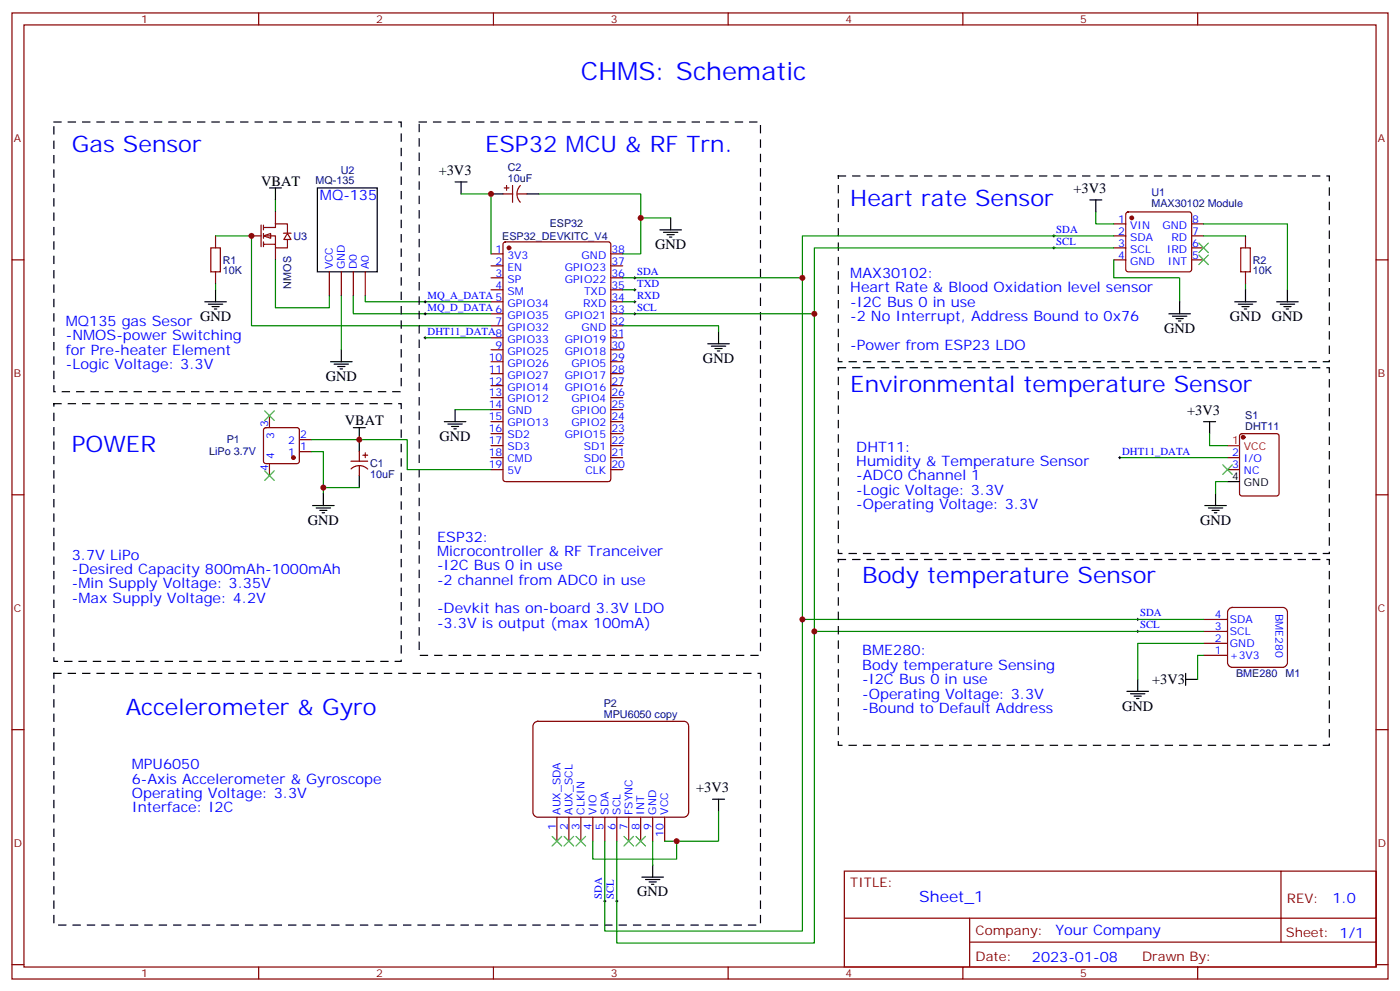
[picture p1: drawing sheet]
<svg xmlns="http://www.w3.org/2000/svg" width="412mm" height="292mm" viewBox="0 0 412 292" stroke-linecap="round" stroke-linejoin="round" font-family="sans-serif">
<g fill="none" stroke="#870000" stroke-width=".35">
<path d="M3.5 3.8h405.4v284.3h-405.4zM7.1 7.3h398.2v277.3h-398.2zM76.2 3.8v3.5M145.3 3.8v3.5M214.5 3.8v3.5M283.6 3.8v3.5M352.8 3.8v3.5M3.5 76.5h3.6M63.5 69.4v3.6M144.6 74.7h3.6M144.6 78.2h3.6M148.4 71.4l.5-.2h30.3l.7 .4v69.4l-.4 .7h-30.6l-.7-.4v-69.4z"/>
<path d="M179.9 74.7h3.5M179.9 78.2h3.5M405.3 76.5h3.6M63.5 80v3.5M97 80v7.1M100.5 80v7.1M104.1 80v7.1M107.6 80v7.1M144.6 81.8h3.6M144.6 85.3h3.6M144.6 88.8h3.6M144.6 92.4h3.6"/>
<path d="M144.6 95.9h3.6M144.6 99.4h3.6M179.9 81.8h3.5M179.9 85.3h3.5M179.9 88.8h3.5M179.9 92.4h3.5M179.9 95.9h3.5M179.9 99.4h3.5M144.6 102.9h3.6M144.6 106.5h3.6M144.6 110h3.6M144.6 113.5h3.6"/>
<path d="M144.6 117.1h3.6M179.9 102.9h3.5M179.9 106.5h3.5M179.9 110h3.5M179.9 113.5h3.5M179.9 117.1h3.5M77.8 126.1l.5-.2h9.2l.5 .2 .2 .5v9.1l-.2 .5-.5 .3h-9.2l-.5-.3-.2-.5v-9.1zM79.4 122.3v3.6M79.4 136.5v3.5M88.2 129.4h3.5M88.2 132.9h3.5M103.4 135.7h4.9"/>
<path d="M103.4 138a3.5 3.5 0 0 1 4.9 .1M105.8 132.9v2.8M105.8 137.2v2.8M106.9 134h1.4M107.6 133.3v1.4M144.6 120.6h3.6M144.6 124.1h3.6M144.6 127.6h3.6M144.6 131.2h3.6M144.6 134.7h3.6M144.6 138.2h3.6M179.9 120.6h3.5"/>
<path d="M179.9 124.1h3.5M179.9 127.6h3.5M179.9 131.2h3.5M179.9 134.7h3.5M179.9 138.2h3.5M3.5 145.6h3.6M405.3 145.6h3.6M3.5 214.8h3.6M405.3 214.8h3.6M248.7 256.4h156.6v28.2h-156.6zM377.3 256.4v20.9M248.7 270.2h156.5"/>
<path d="M285.6 277.3h119.6M285.6 270.2v14.2M3.5 283.9h3.6M76.2 284.6v3.5M145.3 284.6v3.5M214.5 284.6v3.5M283.6 284.6v3.5M352.8 284.6v3.5M405.3 283.9h3.6"/>
</g>
<g fill="#870000" stroke="#870000" stroke-width=".35">
<circle cx="86.4" cy="134.7" r=".53"/>
<circle cx="149.9" cy="73" r=".53"/>
</g>
<path d="M78 120.9l2.8 2.9M78 138.6l2.8 2.8M80.8 120.9l-2.8 2.9M80.8 138.6l-2.8 2.8" fill="none" stroke="#3c3" stroke-width=".35"/>
<path d="M81.1 58.8v3.6M197.6 64.1h-8.9v10.6h-5.3M91.7 132.9h3.5v12.4M95.2 143.5h10.6" fill="none" stroke="#008700" stroke-width=".35"/>
<g fill="none" stroke="#000" stroke-width=".35">
<path d="M79.4 55.3h3.5M81.1 55.3v3.5M93.5 55.3h17.6v24.7h-17.6zM194.4 67.7h6.3M195.4 68.4h4.3M196.5 69.1h2.1M197.2 69.8h.7M197.6 64.1v3.6M104.1 125.9h3.5M105.8 125.9v7M105.8 140v3.5M92.1 148.8h6.3"/>
<path d="M93.1 149.5h4.3M94.2 150.2h2.1M94.9 150.9h.7M95.2 145.3v3.5"/>
</g>
<path d="M62.1 73h2.8v7h-2.8z" fill="none" stroke="#a10000" stroke-width=".35"/>
<path d="M77.6 69.4l2.1-.7v1.4z" fill="#fff" stroke="#870000" stroke-width=".35"/>
<path d="M74.1 69.4h2.8M76.9 66.3v6.3M77.6 67h3.5v-1.1h3.6v2.8M77.6 69.4h3.5v3.6h3.6v-2.5M77.6 71.9h3.5M77.6 66.3v1.4M77.6 68.7v1.4M77.6 71.2v1.4M81.1 62.4v3.5M81.1 73v3.5M83.5 68.6h2.2M84.7 68.7l1 1.8h-2.1z" fill="none" stroke="#870000" stroke-width=".35"/>
<path d="M63.5 69.4h10.6v26.5h70.5M81.1 76.5v14.1h15.9v-3.5M63.5 83.5v1.8M100.5 87.1v15.8M104.1 87.1v5.3h40.5M107.6 87.1v1.7h37" fill="none" stroke="#008700" stroke-width=".35"/>
<path d="M60.3 88.8h6.4M61.4 89.5h4.2M62.4 90.2h2.2M63.1 90.9h.8M63.5 85.3v3.5M97.4 106.5h6.3M98.4 107.2h4.3M99.5 107.9h2.1M100.2 108.6h.7M100.5 102.9v3.6" fill="none" stroke="#000" stroke-width=".35"/>
<path d="M157.3 212.9l1.1-.6h43a1.41 1.41 0 0 1 1.4 1.4v25.4a1.51 1.51 0 0 1-1.4 1.4h-43a1.51 1.51 0 0 1-1.4-1.4v-25.4z" fill="#fff" stroke="#800000" stroke-width=".35"/>
<g fill="none" stroke="#870000" stroke-width=".35">
<path d="M328.1 65.9h3.5M328.1 69.4h3.5M328.1 73h3.5M328.1 76.5h3.5M331.8 62.6l.5-.2h18l.5 .2 .2 .5v16.2l-.2 .5-.5 .2h-18l-.5-.2-.2-.5v-16.2zM351 65.9h3.5M351 69.4h3.5M351 73h3.5M351 76.5h3.5M366.9 69.4v3.6M366.9 80v3.5M361.6 134.7h3.5"/>
<path d="M361.6 138.2h3.5M365.4 127.8l.4-.2h10.3l.6 .5 .1 17.2-.5 .6-10.5 .1-.6-.5-.1-17.2zM164 240.5v7.1M167.6 240.5v7.1M171.1 240.5v7.1M174.6 240.5v7.1M178.2 240.5v7.1M181.7 240.5v7.1M185.2 240.5v7.1M188.7 240.5v7.1M192.3 240.5v7.1M195.8 240.5v7.1"/>
</g>
<g fill="none" stroke="#3c3" stroke-width=".35">
<path d="M353.1 71.5l2.9 2.9M353.1 75.1l2.9 2.8M356 71.5l-2.9 2.9M356 75.1l-2.9 2.8M360.2 136.8l2.8 2.8M363 136.8l-2.8 2.8M162.6 246.2l2.9 2.8M165.5 246.2l-2.9 2.8M166.2 246.2l2.8 2.8M169 246.2l-2.8 2.8M169.7 246.2l2.8 2.8M172.5 246.2l-2.8 2.8"/>
<path d="M183.8 246.2l2.8 2.8M186.6 246.2l-2.8 2.8M187.3 246.2l2.8 2.8M190.1 246.2l-2.8 2.8"/>
</g>
<g fill="none" stroke="#000" stroke-width=".35">
<path d="M134.1 53.6h3.5M135.8 53.6v3.5M321 58.8h3.6M322.8 58.8v3.6M211.7 97.6v3.6M344.3 92.4h6.4M345.4 93.1h4.2M346.4 93.8h2.1M347.1 94.5h.7M347.5 88.8v3.6M363.7 88.8h6.4M364.8 89.5h4.2"/>
<path d="M365.8 90.2h2.1M366.5 90.9h.7M366.9 85.3v3.5M376.1 88.8h6.3M377.1 89.5h4.3M378.2 90.2h2.1M378.9 90.9h.7M379.2 85.3v3.5M208.5 101.2h6.3M209.5 101.9h4.3M210.6 102.6h2.1M211.3 103.3h.7"/>
<path d="M130.9 124.1h6.3M131.9 124.8h4.3M133 125.5h2.1M133.7 126.2h.7M134.1 120.6v3.5M354.5 124.1h3.6M356.3 124.1v3.5M354.9 148.8h6.3M356 149.5h4.2M357 150.2h2.1M357.7 150.9h.7M358.1 145.3v3.5"/>
<path d="M361.6 141.7h3.5M209.9 235.2h3.5M211.7 235.2v3.6M189.1 258.2h6.3M190.1 258.9h4.3M191.2 259.6h2.1M192.3 254.6v3.6M191.9 260.3h.7"/>
</g>
<g fill="none" stroke="#008700" stroke-width=".35">
<path d="M135.8 57.1h8.8v17.6M322.8 62.4v3.5h5.3M328.1 76.5v5.3h19.4v7M354.5 65.9h24.7v19.4M354.5 69.4h12.4M125.2 99.4h19.4M183.4 95.9h28.3v1.7M183.4 85.3h3.6M183.4 88.8h3.6M366.9 83.5v1.8M134.1 120.6h10.5M329.8 134.7h31.8"/>
<path d="M356.3 127.6v3.6h5.3M361.6 141.7h-3.5v3.6M192.3 247.6v7"/>
</g>
<g fill="none" stroke="#000" stroke-width=".29">
<path d="M310.1 69.4h.7M310.1 73h.7M310.4 69.1v.7M310.4 72.6v.7M124.9 88.8h.7M124.9 99.4h.7M124.9 92.4h.7M125.2 88.5v.7M125.2 92v.7M125.2 99.1v.7M186.6 85.3h.7M186.6 88.8h.7"/>
<path d="M187 84.9v.8M187 88.5v.7M329.5 134.7h.7M329.8 134.3v.7M177.8 265.2h.7M178.2 264.9v.7M181.3 265.2h.7M181.7 264.9v.7"/>
</g>
<g fill="#870000" stroke="#870000" stroke-width=".35">
<circle cx="333.4" cy="64.1" r=".53"/>
<circle cx="366.2" cy="128.7" r=".53"/>
</g>
<path d="M365.5 73h2.8v7h-2.8z" fill="none" stroke="#a10000" stroke-width=".35"/>
<path d="M361.6 131.2h3.5" fill="none" stroke="#f00" stroke-width=".35"/>
<path d="M361.9 179.4l1.1-.6h14.8a1.41 1.41 0 0 1 1.4 1.4v14.8a1.51 1.51 0 0 1-1.4 1.4h-14.8a1.51 1.51 0 0 1-1.4-1.4v-14.8z" fill="#fff" stroke="#800000" stroke-width=".35"/>
<path d="M148.2 57.1h2.8M148.5 55.3h1.4M149.2 54.6v1.4M151 54.6v4.9M152.4 57.1h2.8M153.3 54.6a3.5 3.5 0 0 0 0 4.9M354.5 192.9h7.1M354.5 189.4h7.1M354.5 185.8h7.1M354.5 182.3h7.1" fill="none" stroke="#870000" stroke-width=".35"/>
<path d="M186.6 92.4h.7M186.6 81.8h.7M187 81.4v.7M187 92v.7M334.8 185.8h.7M334.8 182.3h.7M335.1 182v.7M335.1 185.5v.7" fill="none" stroke="#000" stroke-width=".29"/>
<path d="M158.7 57.1h30v7M328.1 73h-88.2v19.4h-56.5M328.1 69.4h-91.7v12.4h-53M236.4 81.8v192.2h-58.2v-26.4M239.9 92.4v185.2h-58.2v-30M91.7 129.4h28.2v8.8h24.7M236.4 182.3h118.1M239.9 185.8h114.6M354.5 192.9h-1.7v7.1M354.5 189.4h-19.4v10.6M211.7 238.8v8.8h-15.9M174.6 247.6v5.3h24.7v-5.3" fill="none" stroke="#008700" stroke-width=".35"/>
<path d="M144.6 57.1h3.6M155.2 57.1h3.5M335.1 200v3.5M349.2 200h3.6M349.2 198.2v3.5M332 203.5h6.3M333 204.2h4.3M334.1 204.9h2.1M334.8 205.6h.7" fill="none" stroke="#000" stroke-width=".35"/>
<path d="M15.9 35.9h102.3v79.4h-102.3zM123.5 35.9h100.5v157h-100.5zM246.9 51.8h144.7v54.7h-144.7zM15.9 118.8h102.3v75.9h-102.3zM246.9 108.2h144.7v54.7h-144.7zM246.9 164.7h144.7v54.7h-144.7zM15.9 198.2h208.1v74.1h-208.1z" fill="none" stroke="#000" stroke-width=".35" stroke-dasharray="2.1 2.1"/>
<g fill="#c00">
<circle cx="95.3" cy="143.5" r=".88"/>
<circle cx="74.1" cy="69.4" r=".88"/>
<circle cx="144.6" cy="57.1" r=".88"/>
<circle cx="188.7" cy="64.1" r=".88"/>
<circle cx="199.3" cy="247.6" r=".88"/>
<circle cx="236.4" cy="81.8" r=".88"/>
<circle cx="239.9" cy="92.4" r=".88"/>
<circle cx="236.4" cy="182.3" r=".88"/>
<circle cx="239.9" cy="185.8" r=".88"/>
<circle cx="105.8" cy="129.4" r=".88"/>
</g>
<text font-size="7.4" fill="#00f" x="171.1" y="23.6">CHMS: Schematic</text>
<g font-size="6.7" fill="#00f">
<text x="21.2" y="44.7">Gas Sensor</text>
<text x="142.9" y="44.7">ESP32 MCU &amp; RF Trn.</text>
<text x="250.5" y="60.6">Heart rate Sensor</text>
<text x="250.5" y="115.3">Environmental temperature Sensor</text>
<text x="21.2" y="132.9">POWER</text>
<text x="254" y="171.7">Body temperature Sensor</text>
<text x="37" y="210.5">Accelerometer &amp; Gyro</text>
</g>
<text font-size="4.6" fill="#00f" x="270.8" y="265.4">Sheet_1</text>
<g font-size="4.2">
<text x="129.2" y="51.5">+3V3</text>
<text x="76.9" y="54.6">VBAT</text>
<text x="316.2" y="56.7">+3V3</text>
<text x="193" y="73.3">GND</text>
<text x="58.9" y="94.5">GND</text>
<text x="362.3" y="94.5">GND</text>
<text x="374.6" y="94.5">GND</text>
<text x="342.9" y="98">GND</text>
<text x="207.1" y="106.8">GND</text>
<text x="96" y="112.1">GND</text>
<text x="101.6" y="125.2">VBAT</text>
<text x="349.7" y="122">+3V3</text>
<text x="129.5" y="129.8">GND</text>
<text x="90.7" y="154.4">GND</text>
<text x="353.5" y="154.4">GND</text>
<text x="339.4" y="201.4">+3V3</text>
<text x="330.6" y="209.1">GND</text>
<text x="205.1" y="233.1">+3V3</text>
<text x="187.7" y="263.8">GND</text>
</g>
<g font-size="4.2" fill="#00f">
<text x="94.2" y="58.8">MQ-135</text>
<text x="250.5" y="81.8">MAX30102:</text>
<text x="250.5" y="86">Heart Rate &amp; Blood Oxidation level sensor</text>
<text x="19.4" y="95.9">MQ135 gas Sesor</text>
<text x="250.5" y="90.2">-I2C Bus 0 in use</text>
<text x="250.5" y="94.5">-2 No Interrupt, Address Bound to 0x76</text>
<text x="19.4" y="100.1">-NMOS-power Switching</text>
<text x="19.4" y="104.4">for Pre-heater Element</text>
<text x="250.5" y="102.9">-Power from ESP23 LDO</text>
<text x="19.4" y="108.6">-Logic Voltage: 3.3V</text>
<text x="252.2" y="132.9">DHT11:</text>
<text x="252.2" y="137.2">Humidity &amp; Temperature Sensor</text>
<text x="252.2" y="141.4">-ADC0 Channel 1</text>
<text x="252.2" y="145.6">-Logic Voltage: 3.3V</text>
<text x="252.2" y="149.9">-Operating Voltage: 3.3V</text>
<text x="128.8" y="159.4">ESP32:</text>
<text x="21.2" y="164.7">3.7V LiPo</text>
<text x="128.8" y="163.6">Microcontroller &amp; RF Tranceiver</text>
<text x="128.8" y="167.9">-I2C Bus 0 in use</text>
<text x="21.2" y="168.9">-Desired Capacity 800mAh-1000mAh</text>
<text x="21.2" y="173.1">-Min Supply Voltage: 3.35V</text>
<text x="128.8" y="172.1">-2 channel from ADC0 in use</text>
<text x="21.2" y="177.4">-Max Supply Voltage: 4.2V</text>
<text x="128.8" y="180.6">-Devkit has on-board 3.3V LDO</text>
<text x="128.8" y="184.8">-3.3V is output (max 100mA)</text>
<text x="254" y="192.9">BME280:</text>
<text x="254" y="197.1">Body temperature Sensing</text>
<text x="254" y="201.4">-I2C Bus 0 in use</text>
<text x="254" y="205.6">-Operating Voltage: 3.3V</text>
<text x="254" y="209.8">-Bound to Default Address</text>
<text x="38.8" y="226.4">MPU6050</text>
<text x="38.8" y="230.6">6-Axis Accelerometer &amp; Gyroscope</text>
<text x="38.8" y="234.9">Operating Voltage: 3.3V</text>
<text x="38.8" y="239.1">Interface: I2C</text>
<text x="392.5" y="265.7">1.0</text>
<text x="310.9" y="275.2">Your Company</text>
<text x="304" y="283">2023-01-08</text>
</g>
<g font-size="3.9" fill="#800">
<text x="250.5" y="261">TITLE:</text>
<text x="379.1" y="265.7">REV:</text>
<text x="287.4" y="275.2">Company:</text>
<text x="378.7" y="275.8">Sheet: 1/1</text>
<text x="287.4" y="282.9">Date:</text>
<text x="336.4" y="282.9">Drawn By:</text>
</g>
<g font-size="3.2" fill="#800">
<text x="41.6" y="6.8">1</text>
<text x="110.8" y="6.8">2</text>
<text x="179.9" y="6.8">3</text>
<text x="249.1" y="6.8">4</text>
<text x="318.2" y="6.8">5</text>
<text x="4.1" y="41.9">A</text>
<text x="405.9" y="41.9">A</text>
<text x="4.1" y="111.1">B</text>
<text x="405.9" y="111.1">B</text>
<text x="4.1" y="180.2">C</text>
<text x="405.9" y="180.2">C</text>
<text x="4.1" y="249.3">D</text>
<text x="405.9" y="249.3">D</text>
<text x="41.6" y="287.6">1</text>
<text x="110.8" y="287.6">2</text>
<text x="179.9" y="287.6">3</text>
<text x="249.1" y="287.6">4</text>
<text x="318.2" y="287.6">5</text>
</g>
<g font-size="3.2" fill="#000080">
<text x="100.4" y="51.1">U2</text>
<text x="149.6" y="53.5">10uF</text>
<text x="149.6" y="50.3">C2</text>
<text x="92.9" y="54.3">MQ-135</text>
<text x="339.2" y="57.8">U1</text>
<text x="339.2" y="61">MAX30102 Module</text>
<text x="86.5" y="70.6">U3</text>
<text x="147.9" y="70.5">ESP32_DEVKITC_V4</text>
<text x="161.9" y="66.9">ESP32</text>
<text x="65.6" y="77.7">R1</text>
<text x="369" y="77.7">R2</text>
<text x="65.6" y="80.8">10K</text>
<text x="369" y="80.8">10K</text>
<text x="85.8" y="84.9" transform="rotate(-90 85.8 84.9)">NMOS</text>
<text x="366.8" y="123.3">S1</text>
<text x="66.8" y="130.5">P1</text>
<text x="366.8" y="126.5">DHT11</text>
<text x="61.6" y="134">LiPo 3.7V</text>
<text x="109" y="137.6">C1</text>
<text x="109" y="140.8">10uF</text>
<text x="364.1" y="199.4">BME280</text>
<text x="378.7" y="199.4">M1</text>
<text x="177.8" y="208.1">P2</text>
<text x="177.8" y="211.2">MPU6050 copy</text>
</g>
<g font-size="3.2" fill="#00f">
<text x="329.4" y="65.5">1</text>
<text x="351.2" y="65.5">8</text>
<text x="311.1" y="68.5">SDA</text>
<text x="329.4" y="69.1">2</text>
<text x="332.9" y="67.3">VIN</text>
<text x="332.9" y="70.8">SDA</text>
<text x="342.4" y="67.3">GND</text>
<text x="345.1" y="70.8">RD</text>
<text x="351.2" y="69.1">7</text>
<text x="146" y="77.9">2</text>
<text x="146" y="74.4">1</text>
<text x="149.5" y="76.1">3V3</text>
<text x="171.3" y="76.1">GND</text>
<text x="180.1" y="74.4">38</text>
<text x="180.1" y="77.9">37</text>
<text x="311.1" y="72.1">SCL</text>
<text x="329.4" y="72.6">3</text>
<text x="329.4" y="76.1">4</text>
<text x="332.9" y="74.4">SCL</text>
<text x="332.9" y="77.9">GND</text>
<text x="343.7" y="74.4">IRD</text>
<text x="344" y="77.9">INT</text>
<text x="351.2" y="76.1">5</text>
<text x="351.2" y="72.6">6</text>
<text x="98.1" y="79.3" transform="rotate(-90 98.1 79.3)">VCC</text>
<text x="101.6" y="79.3" transform="rotate(-90 101.6 79.3)">GND</text>
<text x="105.1" y="79.3" transform="rotate(-90 105.1 79.3)">D0</text>
<text x="108.7" y="79.3" transform="rotate(-90 108.7 79.3)">A0</text>
<text x="146" y="81.4">3</text>
<text x="149.5" y="83.2">SP</text>
<text x="149.5" y="79.7">EN</text>
<text x="166.4" y="79.7">GPIO23</text>
<text x="166.4" y="83.2">GPIO22</text>
<text x="180.1" y="81.4">36</text>
<text x="187.7" y="80.9">SDA</text>
<text x="125.9" y="87.9">MQ_A_DATA 5</text>
<text x="146" y="84.9">4</text>
<text x="149.5" y="86.7">SM</text>
<text x="172" y="86.7">TXD</text>
<text x="180.1" y="84.9">35</text>
<text x="180.1" y="88.5">34</text>
<text x="187.7" y="84.4">TXD</text>
<text x="187.7" y="87.9">RXD</text>
<text x="125.9" y="91.5">MQ_D_DATA 6</text>
<text x="146" y="95.5">7</text>
<text x="149.5" y="93.8">GPIO35</text>
<text x="149.5" y="90.2">GPIO34</text>
<text x="166.4" y="93.8">GPIO21</text>
<text x="171.8" y="90.2">RXD</text>
<text x="180.1" y="92">33</text>
<text x="180.1" y="95.5">32</text>
<text x="187.7" y="91.5">SCL</text>
<text x="126" y="98.5">DHT11_DATA8</text>
<text x="149.5" y="100.8">GPIO33</text>
<text x="149.5" y="97.3">GPIO32</text>
<text x="166.4" y="100.8">GPIO19</text>
<text x="171.3" y="97.3">GND</text>
<text x="180.1" y="99.1">31</text>
<text x="144" y="106.1">10</text>
<text x="146" y="102.6">9</text>
<text x="149.5" y="107.9">GPIO26</text>
<text x="149.5" y="104.4">GPIO25</text>
<text x="166.4" y="104.4">GPIO18</text>
<text x="168.4" y="107.9">GPIO5</text>
<text x="180.1" y="102.6">30</text>
<text x="180.1" y="106.1">29</text>
<text x="144" y="113.2">12</text>
<text x="144" y="109.6">11</text>
<text x="149.5" y="111.4">GPIO27</text>
<text x="166.4" y="111.4">GPIO17</text>
<text x="180.1" y="109.6">28</text>
<text x="180.1" y="113.2">27</text>
<text x="144" y="116.7">13</text>
<text x="149.5" y="118.5">GPIO12</text>
<text x="149.5" y="114.9">GPIO14</text>
<text x="166.4" y="114.9">GPIO16</text>
<text x="168.4" y="118.5">GPIO4</text>
<text x="180.1" y="116.7">26</text>
<text x="79" y="125.7" transform="rotate(-90 79 125.7)">3</text>
<text x="144" y="123.8">15</text>
<text x="144" y="120.2">14</text>
<text x="149.5" y="125.5">GPIO13</text>
<text x="149.5" y="122">GND</text>
<text x="168.4" y="122">GPIO0</text>
<text x="168.4" y="125.5">GPIO2</text>
<text x="180.1" y="120.2">25</text>
<text x="180.1" y="123.8">24</text>
<text x="80.8" y="129.2" transform="rotate(-90 80.8 129.2)">3</text>
<text x="84.9" y="130.8">2</text>
<text x="88.4" y="129">2</text>
<text x="144" y="130.8">17</text>
<text x="144" y="127.3">16</text>
<text x="149.5" y="129">SD2</text>
<text x="166.4" y="129">GPIO15</text>
<text x="180.1" y="127.3">23</text>
<text x="180.1" y="130.8">22</text>
<text x="80.8" y="135.1" transform="rotate(-90 80.8 135.1)">4</text>
<text x="84.9" y="134.3">1</text>
<text x="88.4" y="132.6">1</text>
<text x="144" y="137.9">19</text>
<text x="144" y="134.3">18</text>
<text x="149.5" y="136.1">CMD</text>
<text x="149.5" y="132.6">SD3</text>
<text x="172" y="132.6">SD1</text>
<text x="172" y="136.1">SD0</text>
<text x="180.1" y="134.3">21</text>
<text x="180.1" y="137.9">20</text>
<text x="330.6" y="133.8">DHT11_DATA</text>
<text x="362.9" y="134.3">2</text>
<text x="362.9" y="137.9">3</text>
<text x="366.4" y="136.1">I/O</text>
<text x="79" y="138.6" transform="rotate(-90 79 138.6)">4</text>
<text x="149.5" y="139.6">5V</text>
<text x="172.4" y="139.6">CLK</text>
<text x="366.4" y="139.6">NC</text>
<text x="335.8" y="185">SCL</text>
<text x="335.8" y="181.4">SDA</text>
<text x="357.8" y="185.5">3</text>
<text x="357.8" y="182">4</text>
<text x="362.3" y="183.4">SDA</text>
<text x="375.7" y="180.7" transform="rotate(90 375.7 180.7)">BME280</text>
<text x="357.8" y="189">2</text>
<text x="362.3" y="190.4">GND</text>
<text x="362.3" y="186.9">SCL</text>
<text x="357.8" y="192.5">1</text>
<text x="362.3" y="194">+3V3</text>
<text x="165.1" y="239.8" transform="rotate(-90 165.1 239.8)">AUX_SDA</text>
<text x="168.6" y="239.8" transform="rotate(-90 168.6 239.8)">AUX_SCL</text>
<text x="172.2" y="239.8" transform="rotate(-90 172.2 239.8)">CLKIN</text>
<text x="175.7" y="239.8" transform="rotate(-90 175.7 239.8)">VIO</text>
<text x="179.2" y="239.8" transform="rotate(-90 179.2 239.8)">SDA</text>
<text x="182.7" y="239.8" transform="rotate(-90 182.7 239.8)">SCL</text>
<text x="186.3" y="239.8" transform="rotate(-90 186.3 239.8)">FSYNC</text>
<text x="189.8" y="239.8" transform="rotate(-90 189.8 239.8)">INT</text>
<text x="193.3" y="239.8" transform="rotate(-90 193.3 239.8)">GND</text>
<text x="196.8" y="239.8" transform="rotate(-90 196.8 239.8)">VCC</text>
<text x="163.7" y="244.3" transform="rotate(-90 163.7 244.3)">1</text>
<text x="167.2" y="244.3" transform="rotate(-90 167.2 244.3)">2</text>
<text x="170.7" y="244.3" transform="rotate(-90 170.7 244.3)">3</text>
<text x="174.3" y="244.3" transform="rotate(-90 174.3 244.3)">4</text>
<text x="177.8" y="244.3" transform="rotate(-90 177.8 244.3)">5</text>
<text x="181.3" y="244.3" transform="rotate(-90 181.3 244.3)">6</text>
<text x="184.9" y="244.3" transform="rotate(-90 184.9 244.3)">7</text>
<text x="188.4" y="244.3" transform="rotate(-90 188.4 244.3)">8</text>
<text x="191.9" y="244.3" transform="rotate(-90 191.9 244.3)">9</text>
<text x="195.4" y="246.3" transform="rotate(-90 195.4 246.3)">10</text>
<text x="177.3" y="264.5" transform="rotate(-90 177.3 264.5)">SDA</text>
<text x="180.8" y="264.5" transform="rotate(-90 180.8 264.5)">SCL</text>
</g>
<g font-size="3.2" fill="#f00">
<text x="362.9" y="130.8">1</text>
<text x="366.4" y="132.6">VCC</text>
</g>
<g font-size="3.2">
<text x="362.9" y="141.4">4</text>
<text x="366.4" y="143.2">GND</text>
</g>
</svg>
